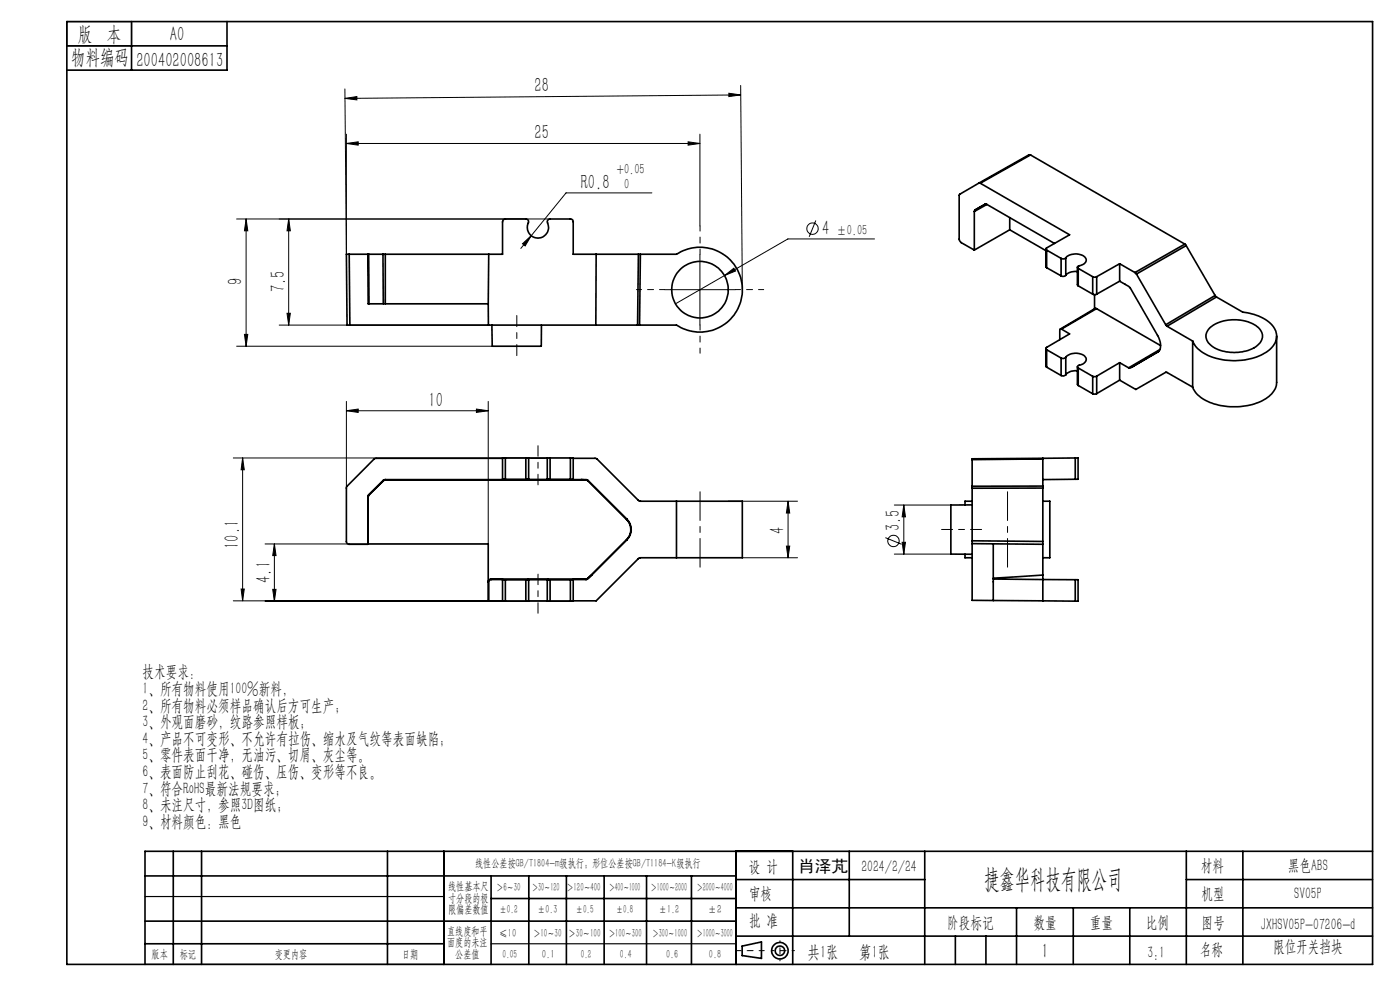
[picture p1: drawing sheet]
<svg xmlns="http://www.w3.org/2000/svg" width="297mm" height="210mm" viewBox="0 0 297 210" stroke-linecap="round" stroke-linejoin="round" font-family="sans-serif">
<g fill="none" stroke="#000" stroke-width=".21">
<path d="M73.2 18.9l.3 35v-25.4M154.6 19.8l2.5 .3-2.5 .4zM157.1 18.1l.4 43.3M73.2 20.9l2.5-.4v.7zM73.5 30.4l2.5-.3v.7zM73.5 30.4h75M146 30.1l2.5 .3-2.5 .4zM148.5 28.5v19.4M157.1 20.1l-83.9 .8M50.2 46.5h66.5M52.2 46.5l.4 2.5h-.7zM52.2 46.5v26.9"/>
<path d="M61.2 46.5l.4 2.5h-.7zM61.2 46.5v22.5M110.8 51.7l1.9-1.7-1.3 2.2zM112.7 50l-2.2 2.7M138.3 40.9h-18.2l-7.4 9.1M148.5 53.9v15.1M153.7 58.4l2-1.5 .3 .6zM153.7 58.4l-10.4 6M173.1 46.8l-1.4 3.4M185.5 50.7h-18.4l-13.4 7.7M50.2 73.4h54.2M51.9 70.9h.7l-.4 2.5z"/>
<path d="M59.2 69h44.4M60.9 66.5h.7l-.4 2.5zM141 61.4h15M49.5 97.1h67.2M51.5 97.1v30.4M51.5 97.1l.3 2.6h-.6zM73.5 87.1l2.5-.3v.7zM73.5 85.2v18.3M73.5 87.1h30.1M101.1 86.8l2.5 .3-2.5 .4zM103.6 85.2v30.2M56.2 115.4h21.9"/>
<path d="M58.2 115.4l.4 2.5h-.7zM58.2 115.4v12.1M154.5 106.3h14.7M157.5 118.3h11.7M166.8 115.8h.7l-.3 2.5zM167.2 106.3l.3 2.5h-.7zM167.2 106.3v12M187.8 114l3.5 1.5M189.7 117.5h12M189.7 107.1h12M191.4 115h.7l-.4 2.5zM191.7 107.1l.4 2.5h-.7z"/>
<path d="M191.7 107.1v10.4M49.5 127.5h72.1M51.2 124.9h.6l-.3 2.6zM56.2 127.5h51M57.9 125h.7l-.4 2.5z"/>
<circle cx="172.4" cy="48.5" r="1.21"/>
<circle cx="189.5" cy="114.8" r="1.21"/>
</g>
<g fill="none" stroke="#000" stroke-width=".35">
<path d="M14.2 4.6h277v200h-277zM14.2 9.7h34M27.9 4.6v10.3M48.2 4.6v10.3h-34M207.7 38.8l-4.1 2.4-.1 .2v9.5l.4 .6 2.8 1.5M207.7 38.8l.3 .1M208 38.9l18.9 10.9-4.9 2.8a.24 .24 0 0 0-.1 .2 .24 .24 0 0 0 .1 .2M218.6 32.9l-.3-.1-10.6 6M218.6 32.9l-10.6 6M218.6 32.9l32.8 18.9M74.1 53.9h-.6l.1 15.1h.6M74.1 53.9h3.9"/>
<path d="M74.1 53.9l.1 15.1M78 53.9h.2M78 53.9l.1 10.5h25.5M78.2 53.9h3M78.2 53.9l.1 10.5M81.2 53.9h.5M81.2 53.9l.1 10.5M81.7 53.9h24.9v-6.8a.6 .6 0 0 1 .6-.6h4.3a.64 .64 0 0 1 .6 .4 .64 .64 0 0 1-.1 .6 2.27 2.27 0 0 0 2.4 3 2.27 2.27 0 0 0 1.7-3.4l.1-.4 .4-.2h4.4a.6 .6 0 0 1 .6 .6v6.8h13.8M81.7 53.9v10.5M103.7 53.9l-.1 10.5M126.5 53.9l-.1 15.1M135.4 53.9h.5"/>
<path d="M135.4 53.9l-.1 15.1M135.9 53.9h7.6a9 9 0 0 1 14 7.5 9 9 0 0 1-14 7.6h-7.8M135.9 53.9l-.2 15.1M206.7 44.9v8.1M206.8 44.5l2.2-1.2h.3l14.4 8.3M206.8 44.5l-.1 .4M209.1 43.3l-2.3 1.2M209.3 43.4l-2.6 1.5M214.2 48.7l7.7 4.5M214.2 46.2v2.5M214.2 48.7l-7.5 4.3M221.9 52.8v3.8l.1 .2"/>
<path d="M222 53l3.1 1.8M222 53v3.8M222 56.8l3.1 1.7M225.1 54.8v3.7M226.1 54.7a2.9 2.9 0 0 1 4.3 .2 1.51 1.51 0 0 1-1.6 1.5 .25 .25 0 0 0-.2 .3 .25 .25 0 0 0 .1 .2M226.1 54.7l-.4 .2-.6-.1M226.1 58.4l-.4 .2-.6-.1M226.1 54.7v3.7M228.6 56.7v3.7l.1 .2M228.6 57.6h-.8a2.25 2.25 0 0 0-1.7 .8M228.7 56.9l3.1 1.8M228.7 56.9v3.7"/>
<path d="M231.8 58.7h.9M231.8 58.7v3.7M232.7 58.7v3.7M237.5 59.6l1.8 1.1 .5 .4 5.8 10a3 3 0 0 1 .1 3.5l-5.4 3.2M237.5 55.9v3.7M237.5 55.9l3.3 1.9M237.5 55.9l-4.8 2.8M237.5 59.6l-4.8 2.8M240.8 57.8l.3 .3M241.1 58.1l6.2 10.8M251.4 51.8l.2 .3M251.4 51.8l-10.6 6"/>
<path d="M251.6 52.1l-10.5 6M251.6 52.1l6.2 10.6M74.2 69h61.1M103.6 64.4v4.6M104.4 69v4.4h10.4l.1-4.4M135.3 69h.4M221.9 73.9v3.8l.1 .2M222 74.2v3.7M222 74.2l3.1 1.7M222 77.9l3.1 1.7M225.1 75.9v3.7M225.2 69.8l1.7 1-4.9 2.9a.26 .26 0 0 0-.1 .2 .26 .26 0 0 0 .1 .3"/>
<path d="M225.2 69.8h-.2l-.2 .3v1.9M226.1 75.8a2.94 2.94 0 0 1 4.2 0 1.37 1.37 0 0 1-1.4 1.7h-.1a.28 .28 0 0 0-.2 .3 .28 .28 0 0 0 .1 .3M226.1 75.8l-.5 .3-.5-.2M226.1 79.5l-.5 .3-.5-.2M226.1 75.8v3.7M228.6 77.8v3.7l.1 .3M228.6 78.7h-.2a2.47 2.47 0 0 0-2.3 .8M228.7 78.1v3.7M228.7 60.6l3.1 1.8M228.7 78.1l3.1 1.7M231.8 62.4h.9M231.8 79.8v3.7"/>
<path d="M232.2 62.5v3M232.3 65.4l-7.4 4.4M232.3 65.4l.3 .1M232.6 65.5l13.6 7.8M232.6 65.5l-7.4 4.3M232.7 79.8h-.9M232.7 79.8v3.7M237.5 76.9v3.7M237.5 76.9l1.9 1.1M237.5 76.9l-4.8 2.9M240.3 77.8l-.5 .3-.4-.1M245.9 74.5l-5.6 3.3"/>
<path d="M246.1 74.1l-6.7 3.9M247.3 68.9l.3 .3M247.6 69.2l5.4 3.1M253 72.3v9.8M256.6 69.6a8.6 8.6 0 0 1 10.5 0 2.32 2.32 0 0 1-.5 3.8 8.8 8.8 0 0 1-9.8-.2 2.25 2.25 0 0 1-.2-3.6zM257.8 62.7l.3 .3M257.8 62.7l-10.5 6.2M258.1 63l5.5 3.2a8.9 8.9 0 0 1 6.8 3.5 3.7 3.7 0 0 1-1.8 5 13.6 13.6 0 0 1-13.9-.2 4.6 4.6 0 0 1-1.7-2.2M258.1 63l-10.5 6.2M270.8 71.3v9.8a5 5 0 0 1-3.4 4.1 13.9 13.9 0 0 1-12.7-.9 4.4 4.4 0 0 1-1.7-2.2M106.6 97.2l-27.1 .1-6 6v11.6a.6 .6 0 0 0 .6 .6h3.9M107.2 97.1h-.6v4.6h-24.9"/>
<path d="M107.2 97.1h4.3M107.2 97.1v4.6M111.5 97.1h.6M111.5 97.1v4.6M112.1 97.1h4M112.1 97.1v4.6M116.1 97.1h.6M116.1 97.1v4.6M116.7 97.1v4.6M116.7 97.1h4.3M121 97.1h.6v4.6h1.7M121 97.1v4.6"/>
<path d="M121.6 97.2l4.9 .1 9.1 9h7.9M206.2 97.5v5.6M221.2 97.2l-15 .1v.2M221.2 97.2v.2M221.2 97.4v5.7M221.2 97.4l-15 .1M228.1 97.1h.6v4.6h-.6M228.1 97.1v4.6M228.1 97.1l-6.9 .1M228.7 81.8l3.1 1.7M232.7 83.5h-.9M237.5 80.6l3.4 2 6.5-3.7 5.6 3.2"/>
<path d="M237.5 80.6l-4.8 2.9M78 105.4v10.1M78 105.4h.1M78.1 105.4v10M78.1 115.4l-.1 .1M78.1 115.4h25.5l.1 12.1M78.2 104.9l-.2 .5M78.2 104.9l.1 .1M78.3 105l-.2 .4M81.2 101.9l-3 3M81.2 101.9l.1 .1M81.3 102l-3 3"/>
<path d="M81.7 101.7l-.5 .2M81.7 101.8l-.4 .2M81.7 101.8h42.6M81.7 101.7v.1M106.6 101.7h.6M107.2 101.7h4.3M111.5 101.7h5.2M116.7 101.7h4.3M121 101.7h.6M123.3 101.7l1 .1M123.3 101.7h1l.5 .2M124.3 101.8l.4 .2"/>
<path d="M124.7 102l8.2 8.2M124.8 101.9l-.1 .1M124.8 101.9l8.2 8.2M132.9 110.2a3 3 0 0 1 0 4.3M132.9 114.5h.1M132.9 114.5l-8.2 8.2M133 110.1a3.1 3.1 0 0 1 0 4.4M133 114.5l-7.5 7.5M133 110.1l-.1 .1M143.5 106.3h14v12h-14M143.5 118.3l-8 .1-9 9.1h-4.9M143.5 106.3v12"/>
<path d="M204.7 117.6v.7h1.5M206.2 114.7v.6M206.2 103.1v.5M206.2 107.1h-4.5v10.4l4.5 .1M206.2 106.3h-1.5v.8M206.2 114.7l15 .2M206.2 103.6v11.1M206.2 115.3v12l15 .2M206.2 115.3l15 .2M210.7 115.4v12M221.2 114.9v.6M221.2 103.1v.4"/>
<path d="M221.2 106.3h1.5v12h-1.5M221.2 103.5l-15 .1M221.2 103.5v11.4M221.2 115.5v6.5M221.2 103.1h-15M228.1 101.7h-6.9M103.7 127.5h2.9M104.2 122.9h2.4v4.6h.6M104.2 122.9l-.3 .1-.2 .3v4.2M104.2 122.8l-.5 .2-.1 .4M104.2 122.8v.1M104.2 122.8h20.1"/>
<path d="M106.6 123h.6M107.2 123h4.3M107.2 127.5h4.3M107.2 123v4.5M111.5 123h5.2M111.5 127.5h.6M111.5 123v4.5M112.1 127.5h4M112.1 123v4.5M116.1 127.5h.6M116.1 123v4.5M116.7 123v4.5"/>
<path d="M116.7 123h4.3M116.7 127.5h4.3M121 123v4.5M121.6 123h-.6M124.3 122.9h-2.7v4.6h-.6M124.3 122.8v.1M124.7 122.7l-.4 .1M125.5 122l-.8 .7M125.5 122l-.9 .9h-.3M210.7 122.8l10.5 .1M221.2 122.9v4.6M221.2 122l-10.5 .7"/>
<path d="M221.2 122v.9M221.2 122.9l6.9 .1M221.2 127.5h6.9M228.1 123h.6v4.5h-.6M228.1 123v4.5M30.8 195.4h125.4M30.8 185.8h125.4M36.8 180.6v24M42.8 180.6v24M82.2 180.6v24M94.2 180.6v24M104.2 185.8v18.8"/>
<path d="M104.2 190.6h52M112.2 185.8v18.8M120.2 185.8v18.8M128.2 185.8v18.8M137.2 185.8v18.8M146.7 185.8v18.8M156.2 180.6v24M156.2 186.6h40M156.2 198.6h135M156.2 192.6h135M168.2 180.6v24M180.2 180.6v18"/>
<path d="M196.2 180.6v24M202.7 198.6v6M209.2 198.6v6M215.7 192.6v12M227.7 192.6v12M239.7 192.6v12M251.7 186.6h39.5M251.7 180.6v24M263.7 180.6v24M291.2 180.6h-260.4v24M30.8 200.2h63.4M157.4 200.7l4.1-.9v3.5l-4.1-.6z"/>
<circle cx="148.5" cy="61.4" r="6"/>
<circle cx="165.5" cy="201.7" r="1.74"/>
<circle cx="165.5" cy="201.7" r="1"/>
</g>
<path d="M109.6 75.4v-8.5M199.7 112.3h8.5" fill="none" stroke="#000" stroke-width=".21" stroke-dasharray="15.2 1.3 1.3 1.3" stroke-dashoffset="12.9"/>
<path d="M148.5 53.9v-6M141 61.4h-6M148.5 68.9v6M156 61.4h6M162.1 201.7h-6" fill="none" stroke="#000" stroke-width=".21" stroke-dasharray="15.2 1.3 1.3 1.3" stroke-dashoffset="14.1"/>
<path d="M148.5 104.3v16M213.7 104.3v16" fill="none" stroke="#000" stroke-width=".21" stroke-dasharray="15.2 1.3 1.3 1.3" stroke-dashoffset="9.1"/>
<path d="M114.1 102.8v-8.3M114.1 121.8v8.3" fill="none" stroke="#000" stroke-width=".21" stroke-dasharray="15.2 1.3 1.3 1.3" stroke-dashoffset="13"/>
<path d="M168.5 201.7h-4.8" fill="none" stroke="#000" stroke-width=".21" stroke-dasharray="15.2 1.3 1.3 1.3" stroke-dashoffset="14.7"/>
<path d="M165.5 199.6v4.2" fill="none" stroke="#000" stroke-width=".21" stroke-dasharray="15.2 1.3 1.3 1.3" stroke-dashoffset="15"/>
<path d="M14.2 4.6h13.7v5.1h-13.7zM30.8 190.2h63.4M30.8 204.6h63.4M104.2 200.2h52" fill="none" stroke="#000" stroke-width=".25"/>
<g fill="#000">
<path d="M73.2 20.9l2.5-.4v.7zM154.6 19.8l2.5 .3-2.5 .4z"/>
<path d="M52.2 46.5l.4 2.5h-.7zM51.9 70.9h.7l-.4 2.5z"/>
<path d="M110.8 51.7l.6 .5 1.3-2.2zM153.7 58.4l2.3-.9-.3-.6z"/>
<path d="M60.9 66.5h.7l-.4 2.5zM61.2 46.5l.4 2.5h-.7z"/>
<path d="M101.1 86.8l2.5 .3-2.5 .4zM73.5 87.1l2.5-.3v.7zM146 30.1l2.5 .3-2.5 .4zM73.5 30.4l2.5-.3v.7z"/>
<path d="M166.8 115.8h.7l-.3 2.5zM167.2 106.3l.3 2.5h-.7z"/>
<path d="M57.9 125h.7l-.4 2.5zM58.2 115.4l.4 2.5h-.7zM51.2 124.9h.6l-.3 2.6zM51.5 97.1l.3 2.6h-.6zM191.4 115h.7l-.4 2.5zM191.7 107.1l.4 2.5h-.7z"/>
</g>
<text font-size="5.6" x="208.8" y="188.3">捷鑫华科技有限公司</text>
<g font-size="4.4">
<text x="16.5" y="8.6">版 本</text>
<text x="36.1" y="8.6">A0</text>
<text x="15.1" y="13.7">物料编码</text>
<text x="28.9" y="14.2">200402008613</text>
<text x="113.4" y="19.6">28</text>
<text x="113.4" y="29.6">25</text>
<text x="123.2" y="40">R0.8</text>
<text x="174.4" y="49.8">4</text>
<text x="51.4" y="60.4" transform="rotate(-90 51.4 60.4)">9</text>
<text x="60.4" y="62" transform="rotate(-90 60.4 62)">7.5</text>
<text x="90.9" y="86.2">10</text>
<text x="166.3" y="113.3" transform="rotate(-90 166.3 113.3)">4</text>
<text x="190.9" y="112.7" transform="rotate(-90 190.9 112.7)">3.5</text>
<text x="50.6" y="116.4" transform="rotate(-90 50.6 116.4)">10.1</text>
<text x="57.4" y="123.7" transform="rotate(-90 57.4 123.7)">4.1</text>
<text x="221" y="203.2">1</text>
</g>
<g font-size="3.8">
<text x="171.3" y="203.2">共1张</text>
<text x="182.3" y="203.2">第1张</text>
</g>
<g font-size="3.5">
<text x="30.2" y="143.7">技术要求：</text>
<text x="30.2" y="147.2">1、所有物料使用100%新料，</text>
<text x="30.2" y="150.7">2、所有物料必须样品确认后方可生产；</text>
<text x="30.2" y="154.2">3、外观面磨砂，纹路参照样板；</text>
<text x="30.2" y="157.8">4、产品不可变形、不允许有拉伤、缩水及气纹等表面缺陷；</text>
<text x="30.2" y="161.3">5、零件表面干净，无油污、切屑、灰尘等。</text>
<text x="30.2" y="164.8">6、表面防止刮花、碰伤、压伤、变形等不良。</text>
<text x="30.2" y="168.4">7、符合RoHS最新法规要求；</text>
<text x="30.2" y="171.9">8、未注尺寸，参照3D图纸；</text>
<text x="30.2" y="175.4">9、材料颜色：黑色</text>
<text x="158.9" y="184.9">设 计</text>
<text x="169.3" y="184.9">肖泽芃</text>
<text x="182.7" y="184.9">2024/2/24</text>
<text x="254.7" y="184.7">材料</text>
<text x="273.2" y="184.7">黑色ABS</text>
<text x="158.9" y="190.8">审核</text>
<text x="254.9" y="190.7">机型</text>
<text x="274.6" y="190.8">SV05P</text>
<text x="158.9" y="196.5">批 准</text>
<text x="200.9" y="196.9">阶段标记</text>
<text x="219.3" y="196.9">数量</text>
<text x="231.2" y="196.9">重量</text>
<text x="243.1" y="196.9">比例</text>
<text x="254.9" y="196.9">图号</text>
<text x="267.5" y="197.3">JXHSV05P-07206-d</text>
<text x="243.4" y="203.2">3:1</text>
<text x="254.5" y="202.5">名称</text>
<text x="270.1" y="201.8">限位开关挡块</text>
</g>
<g font-size="3.1">
<text x="130.9" y="36.9">+0.05</text>
<text x="132.4" y="40">0</text>
<text x="177.5" y="49.8">±0.05</text>
</g>
<g font-size="2.5">
<text x="100.8" y="184">线性公差按GB/T1804-m级执行；形位公差按GB/T1184-K级执行</text>
<text x="95.1" y="188.8">线性基本尺</text>
<text x="95.1" y="191.3">寸分段的极</text>
<text x="105.3" y="189.1">＞6～30</text>
<text x="112.9" y="189.1">＞30～120</text>
<text x="120.2" y="188.9">＞120～400</text>
<text x="129.2" y="188.9">＞400～1000</text>
<text x="138.1" y="189.1">＞1000～2000</text>
<text x="147.8" y="189.1">＞2000～4000</text>
<text x="95.1" y="193.8">限偏差数值</text>
<text x="105.9" y="193.8">±0.2</text>
<text x="114.1" y="193.8">±0.3</text>
<text x="122.2" y="193.8">±0.5</text>
<text x="130.7" y="193.8">±0.8</text>
<text x="139.8" y="193.8">±1.2</text>
<text x="150.2" y="193.8">±2</text>
<text x="32.2" y="203.2">版本</text>
<text x="38.1" y="203.2">标记</text>
<text x="58.3" y="203.2">变更内容</text>
<text x="85.3" y="203.2">日期</text>
<text x="94.8" y="198.3">直线度和平</text>
<text x="94.8" y="200.7">面度的未注</text>
<text x="96.6" y="203.2">公差值</text>
<text x="105.9" y="198.7">≤10</text>
<text x="106.6" y="203.2">0.05</text>
<text x="113.2" y="198.7">＞10～30</text>
<text x="115" y="203.2">0.1</text>
<text x="120.6" y="198.7">＞30～100</text>
<text x="123.2" y="203.2">0.2</text>
<text x="129.1" y="198.7">＞100～300</text>
<text x="131.5" y="203.2">0.4</text>
<text x="138.4" y="198.7">＞300～1000</text>
<text x="141.3" y="203.2">0.6</text>
<text x="147.8" y="198.7">＞1000～3000</text>
<text x="150.4" y="203.2">0.8</text>
</g>
</svg>
